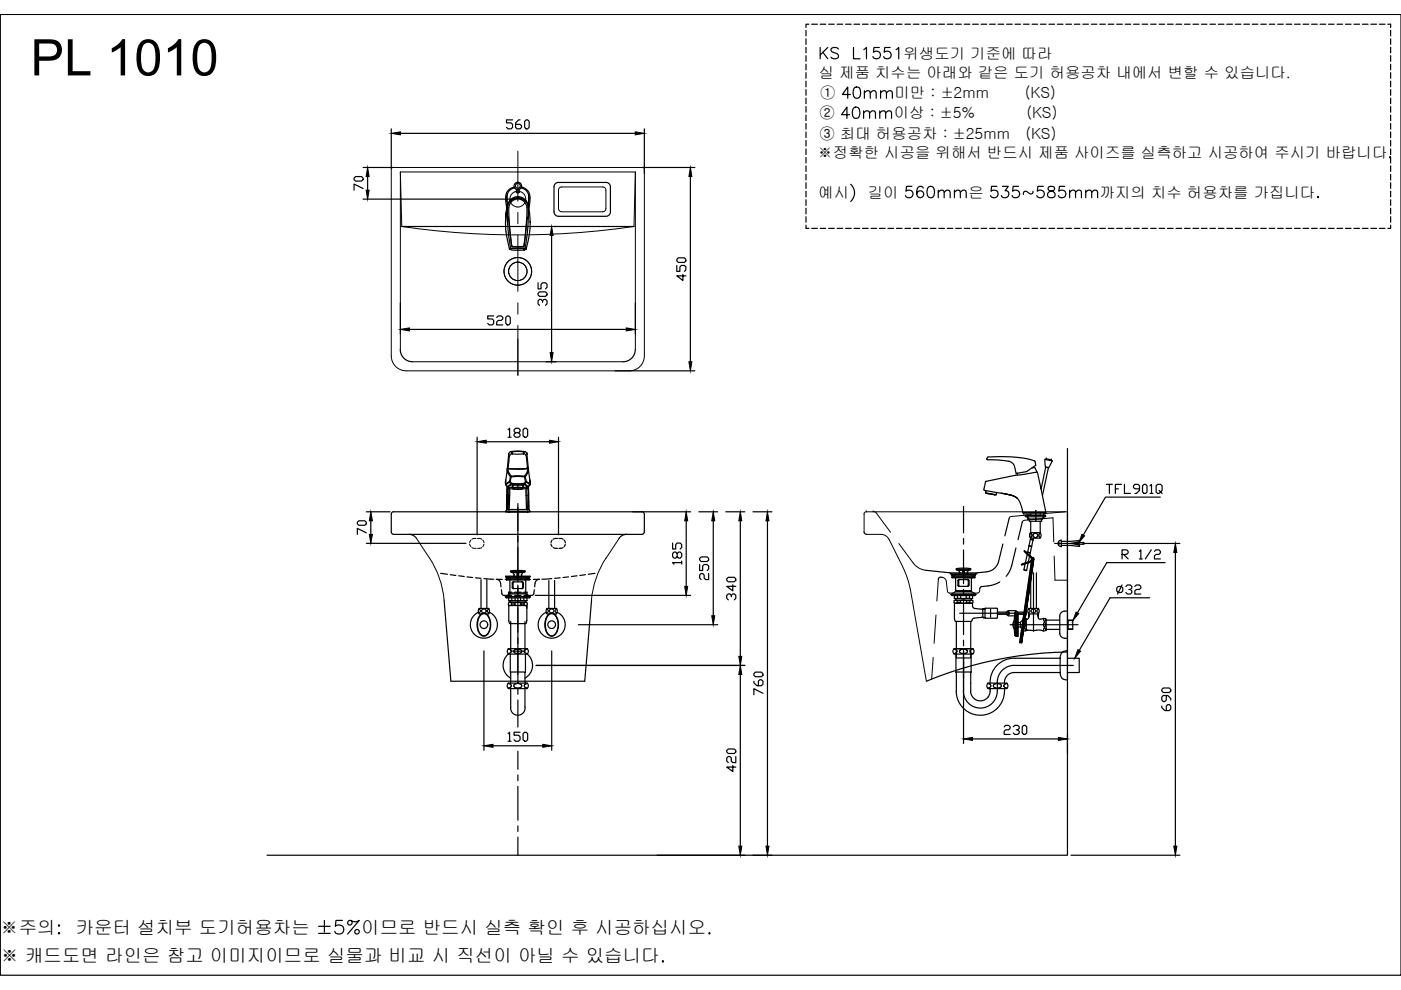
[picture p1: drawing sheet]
<svg xmlns="http://www.w3.org/2000/svg" width="297mm" height="210mm" viewBox="0 0 297 210" stroke-linecap="round" stroke-linejoin="round" font-family="sans-serif">
<!-- layer: 1 -->
<g fill="none" stroke="#000" stroke-width=".25">
<path d="M226.3 95.1v86.2h-169.7M83 112.8l.2 .4 .2 .1M83.4 108.5l-.4 .2v.3M109.8 106.8v5.7M109.8 113.7v1.2M109.8 116.1v7.2M136.1 108.5l.3 .1 .2 .4M136.6 112.8l-.2 .4-.3 .1M183.2 112.8l.2 .4 .3 .1M237.9 117.6h1l.3-.4v-.3l-.3-.3h-1v1.9M238.2 117.6l1 .9M241.6 116.9l.3-.3v1.9"/>
<path d="M241.6 118.5h.6M244.1 116.6l-1.3 1.9M244.8 116.9l.3-.3h.6l.3 .3v.3l-.3 .4h-.6l-.3 .3v.6h1.2M109.8 124.5v1.2M109.8 126.9v7.1M109.8 135.2v1.2M109.8 137.6v7.2M109.8 146v1.2M109.8 148.4v5.7M109.8 159.3v3.8M109.8 164.3v1.2M109.8 166.7v7.2"/>
<path d="M109.8 175.1v1.2M109.8 177.5v3.8"/>
</g>
<!-- layer: 0 -->
<g fill="none" stroke="#000" stroke-width=".21">
<path d="M83 35.8v39.7a3.2 3.2 0 0 0 3.1 3.1h47.4a3.2 3.2 0 0 0 3.1-3.1v-39.7M83 35.8l.2-.3h53.1l.3 .3M84.9 36.5l.3 11.5a170.4 170.4 0 0 0 49.2 0l.3-11.5M84.9 36.5h49.8M84.9 36.5v37.6M109.8 32.1v10.5M134.7 36.5v37.6M109.8 45v2.4M109.8 49.8v12M118.4 40.3v3.9a.67 .67 0 0 0 .7 .7h8.7a.71 .71 0 0 0 .7-.7v-3.9M118.4 40.3a.67 .67 0 0 1 .7-.7h8.7a.67 .67 0 0 1 .7 .7M87.5 76.7h44.6"/>
<path d="M109.8 69v10.6M88.3 114.2l2.8 4.1M91.1 118.3a19.2 19.2 0 0 1 3.1 8.9M99.6 115.4l.2 .5M99.8 114.5l-.2 .6M100 116.1l1 .2M101 114.2l-1 .1M101.2 114.2l.9 .1M102.2 116.1l-1 .2M102.4 114.5l.2 .6M102.6 115.4l-.2 .5M128.5 118.3a19.2 19.2 0 0 0-3.1 8.9"/>
<path d="M131.3 114.2l-2.8 4.1M183.7 108.5l-.4 .2-.1 .3v3.8M183.7 108.5h.1M183.7 113.3h3.1a1.92 1.92 0 0 1 1.7 1.1M183.7 108.5h42.6M185.1 108.5h.1M185.4 108.5l.3 .2 3.1 4.1M188.5 114.4l2.9 5.7M190.6 115.2l3.4 4.6 1.3 .9 1 .2M216.7 110.7l.5-.4 6.1-.5 .1 5.1M217.9 109.2v1.1M218.6 109.1l-4.2 .4-.3 .2-.1 .2"/>
<path d="M219.6 108.2v2.3M221.3 108.9v1.1M223.5 117.9l.2 5.1h2.6M225.8 108.5l-4.2 .4M191.4 120.1l1 2.7 .6 2.1 3.4 19.5M197.9 139.4l-.4 4.6M198.4 130.4l-.4 6M199 122.8l-.4 4.6M199.7 122.4a.95 .95 0 0 1 .9 .8l.3 2.3 .4 .2h6l.4-.3 .1-.6M202.3 122.4l-.9-1h5.8l-.9 1M202.3 122.4h4M202.3 122.4v.1"/>
<path d="M206.3 122.4v.1"/>
<circle cx="109.8" cy="57.5" r="2.93"/>
<circle cx="109.8" cy="57.5" r="1.96"/>
<circle cx="109.8" cy="42.2" r="1.68"/>
</g>
<!-- layer: 3 -->
<g fill="none" stroke="#000" stroke-width=".25">
<path d="M170.9 6.4v1.2M170.9 8.2v1.2M170.9 10v1.2M170.9 11.8v1.2M170.9 13.6v1.2M170.9 15.4v1.2M170.9 17.2v1.2M170.9 19v1.2M171.5 5.1h-.6v.7M172.1 5.1h1.2M173.9 5.1h1.2M175.7 5.1h1.2"/>
<path d="M177.5 5.1h1.2M179.3 5.1h1.2M181.1 5.1h1.2M182.9 5.1h1.2M184.7 5.1h1.2M186.5 5.1h1.2M188.3 5.1h1.1M190.1 5.1h1.1M191.9 5.1h1.1M193.6 5.1h1.2M195.4 5.1h1.2M197.2 5.1h1.2"/>
<path d="M199 5.1h1.2M200.8 5.1h1.2M202.6 5.1h1.2M204.4 5.1h1.2M206.2 5.1h1.2M208 5.1h1.2M209.8 5.1h1.2M211.6 5.1h1.2M213.4 5.1h1.2M215.2 5.1h1.2M217 5.1h1.2M218.8 5.1h1.2"/>
<path d="M220.6 5.1h1.2M222.4 5.1h1.2M224.2 5.1h1.2M226 5.1h1.2M227.8 5.1h1.2M229.6 5.1h1.2M231.4 5.1h1.2M233.2 5.1h1.2M235 5.1h1.2M236.8 5.1h1.2M238.6 5.1h1.2M240.4 5.1h1.1"/>
<path d="M242.2 5.1h1.1M244 5.1h1.1M245.8 5.1h1.1M247.5 5.1h1.2M249.3 5.1h1.2M251.1 5.1h1.2M252.9 5.1h1.2M254.7 5.1h1.2M256.5 5.1h1.2M258.3 5.1h1.2M260.1 5.1h1.2M261.9 5.1h1.2"/>
<path d="M263.7 5.1h1.2M265.5 5.1h1.2M267.3 5.1h1.2M269.1 5.1h1.2M270.9 5.1h1.2M272.7 5.1h1.2M274.5 5.1h1.2M276.3 5.1h1.2M278.1 5.1h1.2M279.9 5.1h1.2M281.7 5.1h1.2M283.5 5.1h1.2"/>
<path d="M285.3 5.1h1.2M287 5.1h1.3M288.8 5.1h1.3M290.6 5.1h1.3M292.4 5.1h1.3M294.2 5.1h.6v.7M294.8 6.4v1.2M294.8 8.2v1.2M294.8 10v1.2M294.8 11.8v1.2M294.8 13.6v1.2M294.8 15.4v1.2"/>
<path d="M294.8 17.2v1.2M294.8 19v1.2M117.7 39l.5-.3h10.3a.94 .94 0 0 1 .9 .9v5.3a.94 .94 0 0 1-.9 1h-10.1a.94 .94 0 0 1-.9-1v-5.3zM170.9 20.8v1.2M170.9 22.6v1.2M170.9 24.4v1.2M170.9 26.2v1.2M170.9 28v1.2M170.9 29.8v1.2M170.9 31.6v1.2M170.9 33.4v1.2M170.9 35.2v1.2"/>
<path d="M170.9 37v1.2M170.9 38.7v1.3M294.8 20.8v1.2M294.8 22.6v1.2M294.8 24.4v1.2M294.8 26.2v1.2M294.8 28v1.2M294.8 29.8v1.2M294.8 31.6v1.2M294.8 33.4v1.2M294.8 35.2v1.2M294.8 37v1.2"/>
<path d="M294.8 38.7v1.3M170.9 47.7v.7h.6M170.9 40.5v1.3M170.9 42.3v1.3M170.9 44.1v1.3M170.9 45.9v1.2M172.1 48.4h1.2M173.9 48.4h1.2M175.7 48.4h1.2M177.5 48.4h1.2M179.3 48.4h1.2M181.1 48.4h1.2"/>
<path d="M182.9 48.4h1.2M184.7 48.4h1.2M186.5 48.4h1.2M188.3 48.4h1.1M190.1 48.4h1.1M191.9 48.4h1.1M193.6 48.4h1.2M195.4 48.4h1.2M197.2 48.4h1.2M199 48.4h1.2M200.8 48.4h1.2M202.6 48.4h1.2"/>
<path d="M204.4 48.4h1.2M206.2 48.4h1.2M208 48.4h1.2M209.8 48.4h1.2M211.6 48.4h1.2M213.4 48.4h1.2M215.2 48.4h1.2M217 48.4h1.2M218.8 48.4h1.2M220.6 48.4h1.2M222.4 48.4h1.2M224.2 48.4h1.2"/>
<path d="M226 48.4h1.2M227.8 48.4h1.2M229.6 48.4h1.2M231.4 48.4h1.2M233.2 48.4h1.2M235 48.4h1.2M236.8 48.4h1.2M238.6 48.4h1.2M240.4 48.4h1.1M242.2 48.4h1.1M244 48.4h1.1M245.8 48.4h1.1"/>
<path d="M247.5 48.4h1.2M249.3 48.4h1.2M251.1 48.4h1.2M252.9 48.4h1.2M254.7 48.4h1.2M256.5 48.4h1.2M258.3 48.4h1.2M260.1 48.4h1.2M261.9 48.4h1.2M263.7 48.4h1.2M265.5 48.4h1.2M267.3 48.4h1.2"/>
<path d="M269.1 48.4h1.2M270.9 48.4h1.2M272.7 48.4h1.2M274.5 48.4h1.2M276.3 48.4h1.2M278.1 48.4h1.2M279.9 48.4h1.2M281.7 48.4h1.2M283.5 48.4h1.2M285.3 48.4h1.2M287 48.4h1.3M288.8 48.4h1.3"/>
<path d="M290.6 48.4h1.3M292.4 48.4h1.3M294.8 47.7v.7h-.6M294.8 40.5v1.3M294.8 42.3v1.3M294.8 44.1v1.3M294.8 45.9v1.2M116.8 115.4l.3 .5M117.1 114.5l-.3 .6M117.3 116.1l.9 .2M118.2 114.2l-.9 .1M118.5 114.2l.9 .1"/>
<path d="M119.4 116.1l-.9 .2M119.6 114.5l.3 .6M119.9 115.4l-.3 .5M246 105.4h-11.6l-4.7 8.1M94.2 127.3l1.4 17.1M102.6 138v21.1M107.2 126.5h5.2M107.2 122.3l.2 .1h4.8M107.2 122.3h5.2M107.2 122.2v.1M107.2 122.2h5.2M107.3 126.7h5"/>
<path d="M107.3 126.6v.1M107.3 122.8h4.9M107.4 122.4v.1M107.4 122.8v.2M107.4 123h.1M107.4 122.4h.1M107.4 123h4.8M107.7 122.6v.2M107.9 126.8l.1 .6h3.5M107.9 127.3h.6M108.1 132.2h3.4M108.1 123v2.9l-.9 .6"/>
<path d="M108.1 125.6l.1 .3M108.1 127.4v.3h3.3l.1-.3M108.1 125.7h3.4M108.1 125.9h3.4M108.3 121.2h3M108.3 131.8v6.3h3v-6.3M108.3 121l.1 .3h2.8l.1-.2M108.3 121h3M108.4 127.9l-.3-.2-.3 .2 .1 .5 .5-.1M108.4 127.9h.8v.4h-.8M108.4 127.9v.4M108.5 126.8v.6"/>
<path d="M108.6 121.3l.1 .1M108.6 121.4h1M108.7 121.4l.3 .5-.2 .3M108.8 123.4l-.2 .2v.9l.2 .3M108.8 123.4h1.9M109 123.4l-.2 .2v.9l.2 .3M109.2 128.3l.6 .1M109.2 126.8v.6M109.2 127.3h1.2M109.6 121.4h.4M109.6 121.4v.8M109.7 121.4v.6"/>
<path d="M109.8 127.7l-.6 .2M109.8 128.4h-1.9v3.2l.2 .6M109.8 128.4h1.6M109.8 127.7l.6 .2M109.8 121.4l.1 .6M109.9 122h-.2v.2M109.9 122v.2M110 121.4v.8M110.4 126.8v.6M110.4 127.9h.7v.4h-.7zM110.4 128.3l-.6 .1M110.5 123.4l.3 .2"/>
<path d="M110.7 123.4l.3 .2M110.8 124.5l-.3 .3M110.8 123.6v1M111 124.5l-.3 .3h-1.9M111 121.3l-.5 .6 .3 .3M111 123.6v1M111 121.4h-1M111.1 126.8v.6M111.1 127.3h.6M111.1 127.9l.5-.2 .2 .2v.4l-.4 .1-.3-.1M111.2 121l.1 .1M111.4 128.4l.3 .1v3.1l-.2 .6"/>
<path d="M111.5 123v2.9M111.5 125.6l-.1 .3M111.5 125.9l.9 .6M111.7 126.8v.6h-.2M111.8 122.6v.2M112.2 123h.1M112.2 122.4h.1M112.2 122.4v.2l-4.9-.1M112.2 122.8v.2M112.3 126.6v.1M112.4 122.3l-.2 .1M112.4 122.2v.1"/>
<path d="M117 138v21.1M125.4 127.3l-1.4 17.1M201.6 126h5.3M201.7 121.8h5.2M201.7 121.8l.2 .1h4.8l.2-.1M201.8 126.2l.1 .1M201.8 126.1v.1M201.9 122v.1h4.8v-.1M201.9 122h.1M201.9 122.5h.1M201.9 122.5h4.8M201.9 122.3v.2"/>
<path d="M201.9 122.3h4.8M202.2 122.1v.2M202.3 127.4l.3-.2 .3 .2M202.3 127.8l.3 .1 .3-.1M202.3 127.4v.4M202.3 126.9h3.7M202.3 126.3v.6M202.3 126.9h.7M202.6 131.8h3.4M202.6 125.1l.1 .3M202.6 122.5v2.9M202.6 126.9v.3h3.3"/>
<path d="M202.6 125.4h3.4M202.6 125.2h3.4M202.6 125.4l-1 .6M202.7 120.7h3.1M202.8 131.8v7.7h3v-7.7M202.8 120.6v.3h2.9v-.3M202.8 120.5h2.9M202.9 127.4h.8M202.9 127.4v.4h.8v-.4M203 126.3v.6M203 126.9h.7M203.1 124.1l.2 .2h1.9"/>
<path d="M203.1 123.1v1M203.5 130h14M203.5 122.9l-.3 .2 .1 1 .2 .2M203.6 127.4l.7-.2 .6 .2M203.6 127.8l.7 .1 .6-.1M203.7 126.3v.6M203.7 126.9h1.2M204.1 120.9h-1l.4 .5-.2 .3M204.1 120.9h1.4l-.5 .5 .3 .3M204.1 120.9v.8M204.2 121.7v-.2h.2v.2M204.2 120.9v.6"/>
<path d="M204.3 120.9l.1 .6M204.5 120.9v.8M204.9 126.9h.7M204.9 126.3v.6M204.9 127.4v.4h.7v-.4M204.9 127.4h.7M205 122.9l.3 .2v1l-.3 .2M205.2 122.9l.3 .2v1l-.3 .2M205.2 122.9h-1.9l-.2 .2M205.6 126.3v.6M205.6 126.9h.6M205.6 127.4l.3-.2 .4 .2"/>
<path d="M205.6 127.8l.3 .1 .4-.1M205.9 127.9h.1M206 125.4l.9 .6h-5.3M206 125.1l-.1 .3M206 122.5v2.9M206 126.9v.3M206.2 128.5v-.6h-3.8v3.2l.2 .6M206.2 128.5v.2l.4 .3M206.2 126.9h-.2M206.2 126.3v.6M206.3 127.4v.4M206.3 122.1v.2"/>
<path d="M206.6 131l-.4 .2-.2 .5M206.6 129l1.6 .2 .3-.2M206.6 122.3l.1 .2M206.7 122h.1M206.7 122.5h.1M206.7 126.1v.2h-4.8M206.7 126.2v.1M206.8 121.7h.1M206.8 121.7l-5.1 .1M206.9 121.7v.1M208.4 129.2h.4M208.4 129.1v1.8h.4"/>
<path d="M208.5 131l-.3-.1-1.6 .2M208.5 129.2l.3-.2v2M208.5 130.9l.3 .1M208.8 131l.1 .1M208.9 129h-.1M208.9 129h2.4l.2 .1M210 129.2v1.6M211.5 130.9l-.2 .2h-2.4M211.5 129.1v1.8M211.5 130.3l2.4-.1-.2 .1M213.7 129.8h.2h-2.4M213.9 129.8v.4"/>
<path d="M215.2 129.8v.4M215.3 129.8h2.2v.5l-2.3-.1 .2 .1M215.4 129.8h-.2M215.7 129.8l-.4-.3h-1.4l-.5 .3M215.7 130.2l-.4 .3a2.17 2.17 0 0 1-1.8-.1l-.1-.1M226.3 138.2a81.9 81.9 0 0 0-29.9 6.2M104.5 158.1h10.6M204.3 140.3v17.3M206.2 156.7h18.2M226.3 155.7v4.1M12.5 196.1l.1 .2-.1 .1-.1-.1zM12.5 197.8l.1 .1-.1 .1-.1-.1z"/>
<path d="M67.5 196.4h2.5M67.5 197.9h2.5M68.8 195.1v2.5M72.6 195.1h-1.4l-.1 1.3a1.01 1.01 0 0 1 1.5 0 1.01 1.01 0 0 1-.1 1.5 1.01 1.01 0 0 1-1.5-.4M74.4 195.1l.3 .3a.55 .55 0 0 1-.7 .7l-.3-.3a.56 .56 0 0 1 .3-.6 .56 .56 0 0 1 .7 .1 1.47 1.47 0 0 0 1.5-.2l-2.5 2.9M150.3 197.9l.1-.1 .1 .1-.1 .1z"/>
<circle cx="75.7" cy="197.6" r=".5"/>
</g>
<!-- layer: 0 -->
<g fill="none" stroke="#000" stroke-width=".25">
<path d="M77 35.5h6.4M83 27.3v8.3M84.9 28.3h49.8M136.1 35.5h11.2M136.6 27.3v9.5M146.4 37.4v39.3M77 42.2h32M85.2 48h49.2M117 49.9v24.9M84.9 74.1a2.59 2.59 0 0 0 2.6 2.6M84.9 64.2v6.6M86.8 69.8h46"/>
<path d="M115.8 76.7h2.1M130.4 78.6h16.9M134.7 74.1a2.59 2.59 0 0 1-2.6 2.6M134.7 64.2v6.6M101.2 92.7v20.7M103.1 93.7h13.4M118.4 92.7v20.7M77.7 108.5h5M77.7 115.2h21.1M83 109v3.8M83.4 108.5h63M83.4 113.3h52.7"/>
<path d="M86.7 113.3l.8 .1 .8 .8M109.8 107.5v14.2M132.8 113.3l-.7 .1-.9 .8M136.6 109v3.8M145.5 110.4v13.9M148.2 108.5h4M151.2 110.4v20.1M153.9 108.5h4M157 110.4v28.8M159.6 108.5h4.1M162.7 110.4v69M204.3 107.4v5.6"/>
<path d="M204.3 114.2v1.2M204.3 116.6v7.2M212.6 115.4l-.9 3.7a2.91 2.91 0 0 1-2.5 2.1l-2 .2M214 109.9l-1 3.7M215.4 116.2l-1.1 4.3-1 1.7M216.7 110.7l-.9 3.7M223.6 115.2h5.2M224.5 114.7l.5-.2v1.4l-.5-.2-.1-.3h.1v-.4h-.1zM225 115.9h.1M225 114.8l3.9-.2v.3l-1.9 .3 1.9 .3v.4l-1.9-.3h-2M226.3 108.5v29.7M228 115h1.8v.4h-1.7"/>
<path d="M229.6 115.2h20.6M247 119.3h-12.3l-6.3 10.6M249.2 117.1v62.3M109.8 124.1v2.3M109.8 128.8v14.2M113.5 126.2h32.9M122.6 132.5h29.6M196.3 120.9l5.1 .5M199.7 122.4h-.4l-.4 .4M204.3 125v1.1M204.3 127.4v7.1M204.3 135.7v1.2"/>
<path d="M204.3 137.5v9.1M208.2 124.3l-.5 .5M212 123.4l-1.9 .7-1.9 .3M235.4 126.7l-6.6 11.2M95.6 144.4h28.4M113.7 141.1h44.2M157 143v36.4M139.3 181.3h18.6M159.6 181.3h4.1M227.1 181.3h23.1M140.4 203.8l.2-.1 .1 .1-.1 .2z"/>
</g>
<!-- layer: 5 -->
<path d="M.1 3.1h296.9v203.7h-296.9z" fill="none" stroke="#000" stroke-width=".25"/>
<!-- layer: 4 -->
<g fill="none" stroke="#000" stroke-width=".25">
<path d="M107.7 137.6h.2M107.8 138.6a3.1 3.1 0 0 0 .5 5.2M107.8 137.5l-.2 .6 .2 .6M107.8 138.7h3.9a3.1 3.1 0 0 1-.4 5.1M107.8 137.5h4M107.9 138.6h-.2M107.9 137.6l.3 .1M108.2 137.7a.36 .36 0 0 1 .2 .4 .36 .36 0 0 1-.2 .3M108.2 138.5l-.3 .1M108.2 138.7v3.8h3.2v-3.8M110.4 137.7h-.3a.75 .75 0 0 0-1.1 .6l.6 .3 .8-.2M110.4 137.7l.2 .4-.2 .3"/>
<path d="M111.4 138.5l.3 .1M111.4 137.7a.36 .36 0 0 0-.3 .4 .36 .36 0 0 0 .3 .3M111.7 137.6l-.3 .1M111.7 138.6h.1M111.8 137.5l.2 .6-.2 .6M111.8 137.6h-.1M202.2 137.6h.2M202.3 137.5l-.3 .6 .3 .6h4l.2-.6-.3-.6M202.3 137.5h.4h-.4M202.4 137.6l.3 .1M202.6 137.7a.47 .47 0 0 1 .2 .7 .47 .47 0 0 1-.6 .2M202.7 138.7v3.8h3.2"/>
<path d="M202.7 137.5h1.6h-1.6M203.7 137.8l.4-.2a.61 .61 0 0 1 .7 .1 .61 .61 0 0 1 .2 .7l-.7 .2-.6-.2M203.7 137.8l-.3 .3 .3 .3M205.8 137.5h-1.5h1.5M205.9 137.7a.47 .47 0 0 0-.2 .7 .47 .47 0 0 0 .6 .2M205.9 138.7v3.8M206.1 137.6l-.2 .1M206.3 137.5h-.5h.5M206.3 137.6h-.1M224.8 139.6l-9.8-.1a5.1 5.1 0 0 0-5.1 5.3M226.3 139.6h2.5v3h-2.5M107.7 144.9h.2"/>
<path d="M107.8 144.8l-.3 .6 .3 .6h4M107.8 144.8h3.5M107.9 145.9h-.2M107.9 144.9l.3 .2M108.2 145l.2 .3-.1 .3M108.2 145.8l-.3 .1M108.2 142.6l.1 2.2M108.3 149.9v.2M108.3 146v3.9M108.4 145.6l-.2 .2M109.2 145.1l-.3 .3 .3 .4M109.2 145.7l.2 .1"/>
<path d="M109.4 145l.2-.1a.73 .73 0 0 1 1 .7l-.5 .2M109.4 145.8h.7M109.4 145l-.2 .1M109.8 144.8h.1M111.2 145.6l.6 .3M111.3 146v3.9a1.53 1.53 0 0 1-1.5 1.8 1.53 1.53 0 0 1-1.5-1.8M111.4 142.5l-.1 2.3h.5M111.7 144.9l-.5 .3v.4M111.8 144.8l.2 .6-.2 .6M111.8 144.9h-.1M202.7 142.5v4a5.1 5.1 0 0 0 5.4 5.1 5.1 5.1 0 0 0 4.9-5.6M205.8 146.5a2.06 2.06 0 0 0 2.1 2.1 2.06 2.06 0 0 0 2-2.1"/>
<path d="M205.8 142.7v3.9M205.9 142.5l-.1 .1M209.4 144.9h.2M209.5 146l-.3-.6 .3-.6h4l.2 .6-.3 .6M209.5 146h3.9M209.6 144.9a.49 .49 0 0 1 .5 .6 .49 .49 0 0 1-.7 .4M209.9 146v.1M209.9 146v.6M210.7 145.6l.8 .3M211.5 144.9a.61 .61 0 0 0-.9 .7M211.5 144.8a5 5 0 0 1-1.1 4.3 3.6 3.6 0 0 1-3.9 .8 3.6 3.6 0 0 1-2.2-3.4M211.5 144.8h.1"/>
<path d="M211.5 144.9l.8 .3M212.3 145.2v.4M212.3 145.6l-.8 .3M213.3 144.9a.5 .5 0 0 0-.5 .6 .5 .5 0 0 0 .7 .4M213.5 144.9h-.2M215 141.1a3.6 3.6 0 0 0-3.6 3.6M215 141.1h12.6M224.8 142.6h-9.8a2.06 2.06 0 0 0-2 2.2M226.3 144.2a1.35 1.35 0 0 1-1.5-1.5v-3.3a1.35 1.35 0 0 1 1.5-1.4v6.2"/>
</g>
<!-- layer: 7 -->
<g fill="none" stroke="#000" stroke-width=".25">
<path d="M108.8 39.9l.3-.1a2.02 2.02 0 0 0-1.6 2.4v1.4M109 39.6a2.35 2.35 0 0 0-1.8 3l.2 1.5M110.6 39.6a2.31 2.31 0 0 1 1.8 2.9l-.3 1.6M110.8 39.9l-.3-.1a2.05 2.05 0 0 1 1.6 2.4l-.1 1.1M107.2 47.1l.3-3.5a19.2 19.2 0 0 0 .5 9.1M107.5 43.5h.1M107.5 43.6h.1M107.5 43.5v.1M107.5 41.3l-.1 .8 .1 .8M107.8 46.2a3.8 3.8 0 0 1 .5-3.6 1.48 1.48 0 0 1 1.6-.5 1.89 1.89 0 0 1 2.1 1.9v1.8l-.2 .5M107.8 46.2h.1M107.8 46.2v.1"/>
<path d="M107.8 46.3l.7 5.8M107.8 46.3h.1M108 52.7h.1M108 52.8l.1 .1M108.1 52.9h.1M108.1 52.9l.3 .1M108.2 42.4a2.22 2.22 0 0 1 2.4-.6 2.22 2.22 0 0 1 1.4 2 37.3 37.3 0 0 1-.7 8.8h-3a31.1 31.1 0 0 1-.6-9.4zM108.2 52.9h.1M108.2 42.6a2.07 2.07 0 0 1 3.2 0M108.5 53h2.6M108.5 52.1l.2 .2h2.2l.2-.2M108.5 52.2l.1 .2h.6h1.7"/>
<path d="M108.5 52.1l-.6-6a4.3 4.3 0 0 1 .3-3.1 1.91 1.91 0 0 1 2.1-.7 1.91 1.91 0 0 1 1.4 1.7l-.2 4.1-.4 4M108.5 52.2h.1M108.5 52.1v.1M109.5 40.6v.2l.3 .1 .3-.1v-.2M109.5 40.1v.7M109.8 40.2l.3-.1zM110.1 40.1v.7M110.1 40.1a.79 .79 0 0 0 .2-1.3 .79 .79 0 0 0-1.3 .4 .79 .79 0 0 0 .8 1M110.9 52.4h.1M111.1 52.2l-.2 .2M111.1 53h.1M111.2 53h-.1"/>
<path d="M111.2 53h.1M111.4 52.9h.1M111.4 52.9l-.2 .1M111.5 52.9h.1M111.5 52.9h-.1M111.6 52.8l-.1 .1M111.6 52.7h.1M111.6 47.5l-.5 4.6M111.6 47.5h.1M111.8 46.3h.1M111.8 46.3l-.2 1.2M112.1 41.3l.1 .8-.1 .8"/>
<path d="M112.1 43.6l.3 3.5M112.1 43.6h.1M112.1 43.5h.1M112.1 43.5l-.1-.2 .1 .2M112.1 43.5v.1M112.4 47.1l-.2 3-.6 2.6M112.4 47.1h.1M107.6 99.6l.1-.3 .1 .6 .6 1.1M107.6 99.6l.1 .7M107.6 99.6h.1M107.6 99.6l-.4 2.3M107.6 99.4h.1"/>
<path d="M107.6 99.3v.1M107.6 99.3h.1M107.8 99.3l2 .2 2-.2M107.9 96.3h.1M107.9 96.3l-.3 3M107.9 96.2v.1M108.3 95.8l-.4 .4M108.6 96.2l-.5 .2-.1 .4-.3 2.5h4.2l-.3-2.5-.2-.4-.4-.2M108.6 96.2h.1M108.6 96.2h2.4M108.6 95.8h2.3M110.9 95.8h.1"/>
<path d="M111 96.2h.1M111.3 95.8l-1.5-.2-1.5 .2h.3l-.1 .1 .1 .3M111.3 95.8h-.3l.1 .1-.1 .3M111.3 95.8l.3 .1 .1 .3M111.7 99.4h.1M111.7 96.3l.3 3.1-.1-.1-.2 .9-.5 .8M111.7 96.3h.1M112 99.4h.1M112 99.4l.4 2.5M112 99.6l-.1 .7M112 99.6h.1M209.3 97.5h2.3a4.9 4.9 0 0 1 2.9 .6l.6 .8 .3 1.5 2.3-.4 1.9-1.4-.2-.9"/>
<path d="M209.4 97a26.2 26.2 0 0 1 10 .7M209.4 97l-.2 .3 .1 .2M218.8 99.2l.6-.1 .4 1M221.5 97.4l.2 1.6M221.6 97.4l1.5 .3M221.6 99l.1 .1M221.7 99l.6 .2M221.8 97.3h.1M221.8 97.3l-.2 .1M221.8 97.3l1.1 .2M222.3 99.2l-1.3 5.9M222.3 99.2l-.6-.1-1 4.6-.7-3.5"/>
<path d="M222.9 97.5h.1M222.9 97.5l.2 .2M223.1 97.7l-.8 1.4M107.2 102.3h.1M107.2 108.4h5.2M107.2 101.9h.1M107.2 101.9v.4zM107.2 102.8h.1M107.2 102.8l.6 .6M107.5 106.4v1.6v-1.6M107.5 104.7v1zM107.5 105.7v.7z"/>
<path d="M107.5 103.6v.3v-.3M107.5 104.3v.4v-.4M107.5 103.9v.4v-.4M107.6 103.3h.1M107.6 103.2h.1M107.6 103.2l-.1 .4 .1-.4M107.7 100.3h.1M107.7 100.3l.5 .8 .2-.1M107.7 108.5h.1M107.7 103.3l1 .1M107.7 103.3h.1M107.8 103.4h.1"/>
<path d="M107.8 103.5h.1M107.8 103.5l.2 .1M107.8 103.4v.1M107.8 103.5l.1 .1M107.9 103.6l-.2 4.4M107.9 103.6h.1M108 108.5h.1M108 108.4v.2zM108 103.6v4.4M108 103.6l1 .1M108 102.1v.1M108 102.1l-.8 .6v-.4v.5"/>
<path d="M108.2 101.1l-.2 1M108.3 102.6l-.7 .7M108.3 102.6l-.3-.4-.8 .6M108.3 102.6l.2 .1-.8 .6M108.4 101h2.8M108.4 101.1h2.8l.2 1-.3 .4h-2.7l-.2-.4zM108.5 102.7h2.6M108.6 103.1v-.1a4 4 0 0 1 2.3-.1v.2M108.6 102.9v.3M108.7 103.6a2.98 2.98 0 0 0 2.1 0M108.7 103.3v-.2v.5M108.7 103.4l1.1-.1 1 .1"/>
<path d="M108.7 103.6a2.98 2.98 0 0 1 2.1-.1v.1M108.9 103.5l.9-.1 1 .2a2.52 2.52 0 0 1-1.9 0zM109.8 102.6v1.2M110.8 103.3v-.2v.5M110.9 102.9v.3M111.1 102.7l.8 .6M111.2 101l.2 .1M111.3 102.6l.7 .6M111.3 102.6l-.2 .1M111.4 101.1l.2 1M111.6 102.2l-.3 .4M111.6 102.2l.7 .6"/>
<path d="M111.6 103.6v4.4M111.6 102.1v.1M111.6 102.1l.7 .6 .1-.4-.1 .5-.3 .5M111.6 103.6l-1 .1M111.7 103.6l.1 4.4M111.7 103.6h.1M111.8 103.5h.1M111.8 103.4h.1M111.8 103.5l-.2 .1M111.8 103.4v.1M111.8 103.5l-.1 .1M111.8 108.5h.1"/>
<path d="M111.8 108.4v.2zM111.9 103.3h.1M111.9 103.3l-1.1 .1M111.9 100.3l-.5 .8M111.9 100.3h.1M112 103.2h.1M112 103.2v.1M112 103.3h.1M112 103.3l-.2 .2M112 103.6v.3v-.3M112 103.9l.1 .4-.1-.4M112 103.2v.4v-.4"/>
<path d="M112.1 104.3v.4v-.4M112.1 105v.7zM112.1 104.7v.3v-.3M112.1 105.7v.7zM112.1 108h-4.6l-.3 .4 4.9 .1M112.1 108v-1.6v1.6M112.1 108l.3 .5h-2.6M112.3 102.8h.1M112.4 101.9h.1M112.4 101.9v.4zM112.4 102.3h.1M208.6 103.7l.1 .3h.3"/>
<path d="M208.9 104.5l2.3 .4M209.2 104.6l1.7 .3M211.3 104.4l-2.3-.4-.1 .5M212.3 104.6l1.7 .3zM212.3 104.6l-1-.2-.1 .5M214 104.9l1.5 .6zM215.7 100.3v.4M216.9 119.6l-.3 .2 .7-.2M216.9 119.6l-.3 .2M217 108.7v.3h4.6v-.3M217.2 116.8l.7 .5M217.2 116.8l.2 .4z"/>
<path d="M217.4 117.2l1.3 1.3M217.5 117.1l1.2 1.2M217.5 109.6l-.1-.3h4.3l-.2 .3h-4M217.5 119.4h.1M217.8 109.6l.3 .4M217.9 117.5l.5 .4zM217.9 117.1v.1M218.1 119.2l-.1 .1M218.1 119.2l-.5 .2M218.1 119.2l-.6 .2M218.1 110l.1 .5h2.6l.2-.5M218.1 110h2.9"/>
<path d="M218.2 115.8l.5 .1-.3 1.3-.5-.1zM218.2 115.7v.1M218.3 117.8v.1M218.3 117.7l.7 .6M218.4 117.9h.1M218.4 117.2v.1M218.4 113l.1 .1M218.4 114.4l.6 .1-.3 1.3-.5-.1zM218.5 113.9l-.1 .1M218.5 114.3v.1M218.5 112.9a.96 .96 0 0 0 0 1.2v.2l.5 .1 .1-.3M218.5 113.1l.3 .4-.3 .5"/>
<path d="M218.5 110.5v2.4h2v-2.4M218.5 109v.3M218.5 114.1h2M218.6 119h.1M218.6 119.2l-.6 .2M218.7 118.9l-1.8 .7M218.7 118.8l-1.8 .7M218.7 118.8l-2.5 17.5 2.6-17.4M218.7 115.8v.1M218.7 118.3l.1 .1M218.7 118.5h.1M218.8 118.3l.3 .1"/>
<path d="M218.8 118.4l-.2 .4 .2 .1 .1-.4M218.8 118.3h.1M218.8 118.5l-.1 .3M218.8 118.3v.2l.4 .1-.1-.2M218.8 118.3v.1M219 118.5l-2.6 17.8M219 114.4v.1M219 118.5v.2M219 118.7l.1 .3M219 118.7l-2.5 17.6M219.1 113.3v.4M219.1 113.3a.48 .48 0 0 1 .7-.2 .48 .48 0 0 1 0 .8 .48 .48 0 0 1-.7-.2"/>
<path d="M219.1 118.5v.5M219.1 118.9l-2.5 17.4 2.5-17.3M219.1 118.9l.1-.3-.1 .3M219.1 118.9h.1M219.1 118.4h.1M220 100.2l-.1-.1-4.6 .7-6.2 1.2-.5 1.8M220.5 112.9a.96 .96 0 0 1 0 1.2M220.5 109v.3M220.6 113a.48 .48 0 0 0-.4 .5 .48 .48 0 0 0 .4 .5M220.7 103.7l1 5h-4.8a5.4 5.4 0 0 0-1.4-3.2l.1 .1M221.3 109.6l-.3 .4M109.8 123.1h.1"/>
<path d="M217.1 120.8l.6 .1M217.1 120.8l.8-3.6 .5 .1-.7 3.6"/>
<circle cx="109.8" cy="39.4" r=".52"/>
</g>
<!-- layer: 6 -->
<g fill="none" stroke="#000" stroke-width=".25">
<path d="M101.4 129.8a2.87 2.87 0 0 0-1.1 4.4 2.87 2.87 0 0 0 4.6 0 2.87 2.87 0 0 0-1.1-4.4M101.5 129.1a.42 .42 0 0 1 .4 .5 .42 .42 0 0 1-.4 .4M101.6 129a.96 .96 0 0 0 0 1.1M101.6 129h2M101.6 130.2h.5M101.9 130.3a1.2 1.2 0 0 1 1.2-.2 1.2 1.2 0 0 1 .7 1.1 3.2 3.2 0 0 1-.8 3.6 1.54 1.54 0 0 1-1.8-1.7 3.4 3.4 0 0 1 .7-2.8zM101.9 130.5a1.05 1.05 0 0 1 1.1-.3 1.05 1.05 0 0 1 .7 .9 2.71 2.71 0 0 1-1 3.7 1.41 1.41 0 0 1-1.3-1.4l-.1-1.4 .2-.9zM102 122.9v6.1M103.1 130.2h.5M103.2 122.9v6.1M103.6 129a.96 .96 0 0 1 0 1.1M103.7 129.1a.42 .42 0 0 0-.4 .5 .42 .42 0 0 0 .4 .4"/>
<path d="M115.8 129.8a2.87 2.87 0 0 0-1.1 4.4 2.87 2.87 0 0 0 4.5 0 2.87 2.87 0 0 0-1.1-4.4M115.9 129.1a.42 .42 0 0 1 .4 .5 .42 .42 0 0 1-.4 .4M116 129a.96 .96 0 0 0 0 1.1M116 129h2M116 130.2h.5M116.2 130.3a1.2 1.2 0 0 1 1.3-.2 1.2 1.2 0 0 1 .7 1.1 3.2 3.2 0 0 1-.9 3.6 1.54 1.54 0 0 1-1.7-1.7 3.4 3.4 0 0 1 .6-2.8zM116.2 130.5a1.07 1.07 0 0 1 1.2-.3 1.07 1.07 0 0 1 .7 .9 2.97 2.97 0 0 1-.9 3.7 1.33 1.33 0 0 1-1.5-1.4l-.1-1.4 .3-.9zM116.4 123.1v5.9M117.5 130.2h.5M117.6 123.1v5.9M118 129a.96 .96 0 0 1 0 1.1M118.1 129.1a.42 .42 0 0 0-.4 .5 .42 .42 0 0 0 .4 .4"/>
<path d="M214.2 132.5h14.4M215 131.6l-.3 .8 .3 .9M215.2 130.2l-.2 2.2 .2 2.3M215.2 134.7l.1 .1M215.3 130.1v4.7M215.3 134.8h.1M215.4 130.1l-.2 .1v4.6M215.4 130.2h.3M215.4 130.1v4.7M215.4 133h.3M215.4 132.9h.3M215.4 132.8h.3"/>
<path d="M215.4 132.7h.3M215.4 132.6h.3M215.4 133.6h.3M215.4 133.5h.3M215.4 133.4h.3M215.4 133.3h.3M215.4 133.2h.3M215.4 133.1h.3M215.4 133.7h.3M215.4 134.4h.3M215.4 134.3h.3M215.4 134h.3"/>
<path d="M215.4 133.9h.3M215.4 133.8h.3M215.4 134.2h.3M215.4 134.1h.3M215.4 134.6h.3M215.4 134.5h.3M215.4 134.7h.3M215.4 131.8h.3M215.4 131.9h.3M215.4 132h.3M215.4 132.1h.3M215.4 132.2h.3"/>
<path d="M215.4 132.3h.3M215.4 132.4h.3M215.4 132.5h.3M215.4 131.5h.3M215.4 131.6h.3M215.4 131.7h.3M215.4 130.1h.3M215.4 130.8h.3M215.4 130.3h.3M215.4 130.4h.3M215.4 130.7h.3M215.4 130.5h.3"/>
<path d="M215.4 130.6h.3M215.4 130.9h.3M215.4 131h.3M215.4 131.2h.3M215.4 131.1h.3M215.4 131.4h.3M215.7 134.8v.1M215.7 130l-.3 .1M215.7 130h.2v4.9h-.2M215.7 130v4.9M215.7 134.8h-.3M215.9 132.9h.5"/>
<path d="M215.9 132h.5M216.8 131.4l.4-.3 .4 .1v2.4M216.8 131.4l-.5 .5 .1 1.1 .1 .1a.79 .79 0 0 0 1.1 .6h.9M217 133.7l.2-.5 .3 .6M217.1 132a.46 .46 0 0 1 .4 .4 .46 .46 0 0 1-.4 .5l-.1-.5zM217.5 131.2l-.3 .5-.2-.5M217.6 133.5h.1M217.6 131.3h.1M217.7 133.6h.1M217.7 131.3l-.1 .1M217.8 131.3l-.1 .1M218 129.1a.42 .42 0 0 1 .4 .5 .42 .42 0 0 1-.4 .4"/>
<path d="M218.1 129a.96 .96 0 0 0 0 1.1M218.1 130.5v.3M218.1 129h2M218.2 130.2v.3M218.5 121.4v7.6M219.1 121.4v12.5M219.7 121.4v7.6M220 130.2v.3M220.1 129a.96 .96 0 0 1 0 1.1M220.1 130.5h-.1l.1 .3M220.2 129.1a.42 .42 0 0 0-.4 .5 .42 .42 0 0 0 .4 .4M221.1 131.2l-.5 .1-.3-.1-.2-1h-2l-.1 .9-.3 .2"/>
<path d="M221.1 131.2l.7 .1v2.3v-.2M221.2 131.1l.2 .7 .3-.6M221.4 132a.44 .44 0 0 1 .3 .4 .44 .44 0 0 1-.3 .5l-.2-.5zM221.7 133.7l-.3-.6-.1 .7M221.8 133.6a.85 .85 0 0 1-1 0h-2.3M221.8 133.4h.1M221.8 133.4h2.9M221.8 131.5h2.9M224.7 130.6v3.7a1.23 1.23 0 0 0 1.6 1M226.3 129.6a1.2 1.2 0 0 0-1.6 1M226.3 131.5l1.2 .1M226.4 131.5l1.1 .1"/>
<path d="M226.5 131.5v1.9M227.4 131.6v1.7M227.5 133.3l-1.2 .1M227.5 133.3l-1.1 .1"/>
<circle cx="102.6" cy="132.4" r=".81"/>
<circle cx="102.6" cy="129.5" r=".47"/>
<circle cx="116.9" cy="129.5" r=".47"/>
<circle cx="117" cy="132.4" r=".81"/>
<circle cx="219.1" cy="129.5" r=".47"/>
</g>
<!-- layer: 1 -->
<path d="M228.2 129.8l.5 .3-1.2 1.5zM228.5 137.7l.6 .4-1.2 1.5z" fill="#000" stroke="#000" stroke-width=".21"/>
<!-- layer: 3 -->
<path d="M229.4 113.3l.5 .3-1.2 1.5zM102.6 158.1l1.9-.3v.6zM115.1 157.8l1.9 .3-1.9 .3zM204.3 156.7l1.9-.3v.6zM224.4 156.4l1.9 .3-1.9 .3z" fill="#000" stroke="#000" stroke-width=".21"/>
<!-- layer: 0 -->
<g fill="#000" stroke="#000" stroke-width=".21">
<path d="M83 28.3l1.9-.3v.6zM134.7 28l1.9 .3-1.9 .3zM146.4 35.5l.3 1.9h-.6zM117 48l.3 1.9h-.7zM84.9 69.8l1.9-.3v.7zM116.6 74.8h.7l-.3 1.9zM132.8 69.5l1.9 .3-1.9 .4zM146.1 76.7h.6l-.3 1.9zM101.2 93.7l1.9-.4v.7zM116.5 93.3l1.9 .4-1.9 .3zM145.5 108.5l.3 1.9h-.6zM151.2 108.5l.3 1.9h-.6z"/>
<path d="M157 108.5l.3 1.9h-.7zM162.7 108.5l.3 1.9h-.6zM249.2 115.2l.3 1.9h-.6zM145.2 124.3h.6l-.3 1.9zM150.9 130.5h.6l-.3 2zM156.6 139.2h.7l-.3 1.9zM157 141.1l.3 1.9h-.7zM156.6 179.4h.7l-.3 1.9zM162.4 179.4h.6l-.3 1.9zM248.9 179.4h.6l-.3 1.9z"/>
</g>
<!-- layer: 2 -->
<g fill="none" stroke="#000" stroke-width=".25">
<path d="M173.9 10.1v2.4M174.5 11.1l1 1.4M175.5 10.1l-1.6 1.6M177.8 10.4a.9 .9 0 0 0-.9-.4 .9 .9 0 0 0-.7 .6l.2 .4 .9 .3a.58 .58 0 0 1 .4 .5 .58 .58 0 0 1-.1 .5 1.09 1.09 0 0 1-1.4-.2M181 10.1v2.4h1.3M181.2 18.6a.8 .8 0 0 1 1.2 .3 2.02 2.02 0 0 1-.3 1.8 .76 .76 0 0 1-1.1-.3 2.02 2.02 0 0 1 .2-1.8zM183.1 10.5l.6-.4v2.4M183.3 19.7l.5-.5 .6 .2 .1 1.4M183.3 19.2v1.6M184.5 19.7l.6-.5 .6 .2 .1 1.4M186.4 10.1h-1.1l-.1 1a.85 .85 0 0 1 1.3 0 .85 .85 0 0 1-.2 1.2 .85 .85 0 0 1-1.2-.3M186.7 19.7l.6-.5 .5 .2 .1 1.4"/>
<path d="M186.7 19.2v1.6M187.9 19.7l.6-.5 .6 .2 .1 1.4M188.7 10.1h-1.1l-.1 1a.84 .84 0 0 1 1.2 0 .84 .84 0 0 1-.1 1.2 .84 .84 0 0 1-1.2-.3M190 10.5l.5-.4v2.4M180.1 24.3h-1.7l1.2-1.6v2.4M180.3 20h-1.7l1.1-1.5v2.3M180.4 39.1a2.44 2.44 0 0 1 0 3.6M181 22.8a.76 .76 0 0 1 1.2 .4 1.86 1.86 0 0 1-.2 1.8 .8 .8 0 0 1-1.2-.3 2.02 2.02 0 0 1 .2-1.9zM183.1 24l.6-.5 .5 .1 .2 1.5M183.1 23.5v1.6M184.4 24l.5-.5 .6 .1 .1 1.5M186.5 24l.6-.5 .6 .1 .1 1.5"/>
<path d="M186.5 23.5v1.6M187.8 24l.5-.5 .6 .1 .1 1.5M193.3 39.5h-1.1l-.1 1a.85 .85 0 0 1 1.3 0 .85 .85 0 0 1-.2 1.3 .85 .85 0 0 1-1.2-.3M195.7 39.9a.67 .67 0 0 0-1-.3 1.42 1.42 0 0 0 .4 2.3 .75 .75 0 0 0 .7-.7 .75 .75 0 0 0-.6-.8 .75 .75 0 0 0-.8 .7M196.9 39.6a.76 .76 0 0 1 1.1 .4 2.02 2.02 0 0 1-.2 1.8 .76 .76 0 0 1-1.2-.3 2.02 2.02 0 0 1 .3-1.9zM211.4 39.5h-1.2l-.1 1a.84 .84 0 0 1 1.3 0 .84 .84 0 0 1-.1 1.3 .84 .84 0 0 1-1.3-.3M212.5 39.5h1.3l-.7 .9a.77 .77 0 0 1 .8 .9 .77 .77 0 0 1-1 .6l-.4-.1-.2-.3M215.9 39.5h-1.1l-.1 1a.85 .85 0 0 1 1.3 0 .85 .85 0 0 1-.2 1.3 .85 .85 0 0 1-1.2-.3M221.2 39.5h-1.1l-.2 1a.84 .84 0 0 1 1.3 0 .84 .84 0 0 1-.1 1.3 .84 .84 0 0 1-1.3-.3M222.3 39.6a.48 .48 0 0 0 .3 .8 .96 .96 0 0 1 1.1 1.1 .79 .79 0 0 1-1 .4 .79 .79 0 0 1-.5-1l.2-.2a.99 .99 0 0 0 1.2-.8 .87 .87 0 0 0-1.3-.3zM225.7 39.5h-1.1l-.1 1a.84 .84 0 0 1 1.3 0 .84 .84 0 0 1-.2 1.3 .84 .84 0 0 1-1.2-.3M294.6 33.4l.1-.2 .1 .2z"/>
<path d="M198.9 40.8l.6-.5 .6 .1 .1 1.5M198.9 40.3v1.6M200.2 40.8l.6-.5 .5 .1 .2 1.5M202.4 40.8l.5-.5 .6 .1 .1 1.5M202.4 40.3v1.6M203.6 40.8l.6-.5 .6 .1 .1 1.5M219 40.5a.47 .47 0 0 1-.2 .6 .47 .47 0 0 1-.6-.1l-.4-.3-.5-.2-.2 .2-.1 .5M226.8 40.8l.6-.5 .5 .1 .1 1.5M226.8 40.3v1.6M228 40.8l.6-.5 .6 .1 .1 1.5M230.2 40.8l.6-.5 .5 .1 .2 1.5M230.2 40.3v1.6"/>
<path d="M231.5 40.8l.5-.5 .6 .1 .1 1.5M279.3 41.8h.3l-.2 .1zM93.4 121.6l1.5 .2M95.5 121.8l1.2 .2M97.2 122.1l1.2 .1M99 122.3l1.2 .1M100.8 122.5l1.2 .1M102.6 122.7l2.1 .1M105.2 122.8a.94 .94 0 0 1 .9 .9l.1 .7M105.3 122.8h1.2M106.3 125l.1 1 .4 .2h1v-.6h.7M107.1 122.8l1.2 .1"/>
<path d="M107.8 126.2h.7M108.9 122.9h.7M109.1 125.6h1.4M109.1 126.2h1.4M110.7 122.9h-.7M111.1 126.2h.6M112.5 122.8l-1.2 .1M113.3 125l-.1 .9-.4 .3h-1.1v-.6h-.6M114.3 122.8h-1.2M114.4 122.8a.94 .94 0 0 0-1 .9v.7M117 122.7l-2.1 .1M118.8 122.5l-1.2 .1"/>
<path d="M120.6 122.3l-1.2 .1M122.4 122.1l-1.2 .1M124.1 121.8l-1.2 .2M126.2 121.6l-1.5 .2"/>
</g>
<!-- layer: ORTHO$4 -->
<path d="M109.8 107.9h.1" fill="none" stroke="#000" stroke-width=".25"/>
<!-- layer: ORTHO$3 -->
<path d="M109.8 107.9h.1" fill="none" stroke="#000" stroke-width=".25"/>
<text font-size="10.7" x="6.5" y="16">PL 1010</text>
<g font-size="5.3">
<text x="78.3" y="41.6" transform="rotate(-90 78.3 41.6)">70</text>
<text x="146.8" y="60.7" transform="rotate(-90 146.8 60.7)">450</text>
<text x="102.7" y="70.2">520</text>
<text x="79" y="114.7" transform="rotate(-90 79 114.7)">70</text>
<text x="157.3" y="128.4" transform="rotate(-90 157.3 128.4)">340</text>
<text x="236" y="127.4">32</text>
<text x="212" y="157">230</text>
<text x="157.3" y="164.7" transform="rotate(-90 157.3 164.7)">420</text>
</g>
<g font-size="4.9">
<text x="106.5" y="28.6">560</text>
<text x="117.1" y="66" transform="rotate(-90 117.1 66)">305</text>
<text x="106.9" y="93.8">180</text>
<text x="233.5" y="105.8">TFL901Q</text>
<text x="145.7" y="121" transform="rotate(-90 145.7 121)">185</text>
<text x="151.3" y="124.2" transform="rotate(-90 151.3 124.2)">250</text>
<text x="163" y="148.5" transform="rotate(-90 163 148.5)">760</text>
<text x="249.4" y="152" transform="rotate(-90 249.4 152)">690</text>
<text x="106.9" y="158.4">150</text>
</g>
<g font-size="3.9">
<text x=".1" y="198">※주의</text>
<text x=".1" y="204">※ 캐드도면 라인은 참고 이미지이므로 실물과 비교 시 직선이 아닐 수 있습니다</text>
<text x="16.1" y="198">카운터 설치부 도기허용차는</text>
<text x="76.6" y="198">이므로 반드시 실측 확인 후 시공하십시오</text>
</g>
<g font-size="3.3">
<text x="173.6" y="16.6">실 제품 치수는 아래와 같은 도기 허용공차 내에서 변할 수 있습니다.</text>
<text x="191.6" y="12.5">위생도기 기준에 따라</text>
<text x="173.9" y="20.8">①</text>
<text x="189.7" y="20.8">미만 : ±2mm</text>
<text x="217.3" y="20.8">(KS)</text>
<text x="173.7" y="25.1">②</text>
<text x="173.7" y="29.4">③ 최대 허용공차 : ±25mm</text>
<text x="189.5" y="25.1">이상 : ±5%</text>
<text x="217.4" y="29.4">(KS)</text>
<text x="217.6" y="25.1">(KS)</text>
<text x="173.3" y="33.5">※정확한 시공을 위해서 반드시 제품 사이즈를 실측하고 시공하여 주시기 바랍니다</text>
<text x="173.5" y="41.9">예시</text>
<text x="184" y="41.9">길이</text>
<text x="205.3" y="41.9">은</text>
<text x="233.2" y="41.9">까지의 치수 허용차를 가집니다</text>
</g>
</svg>
